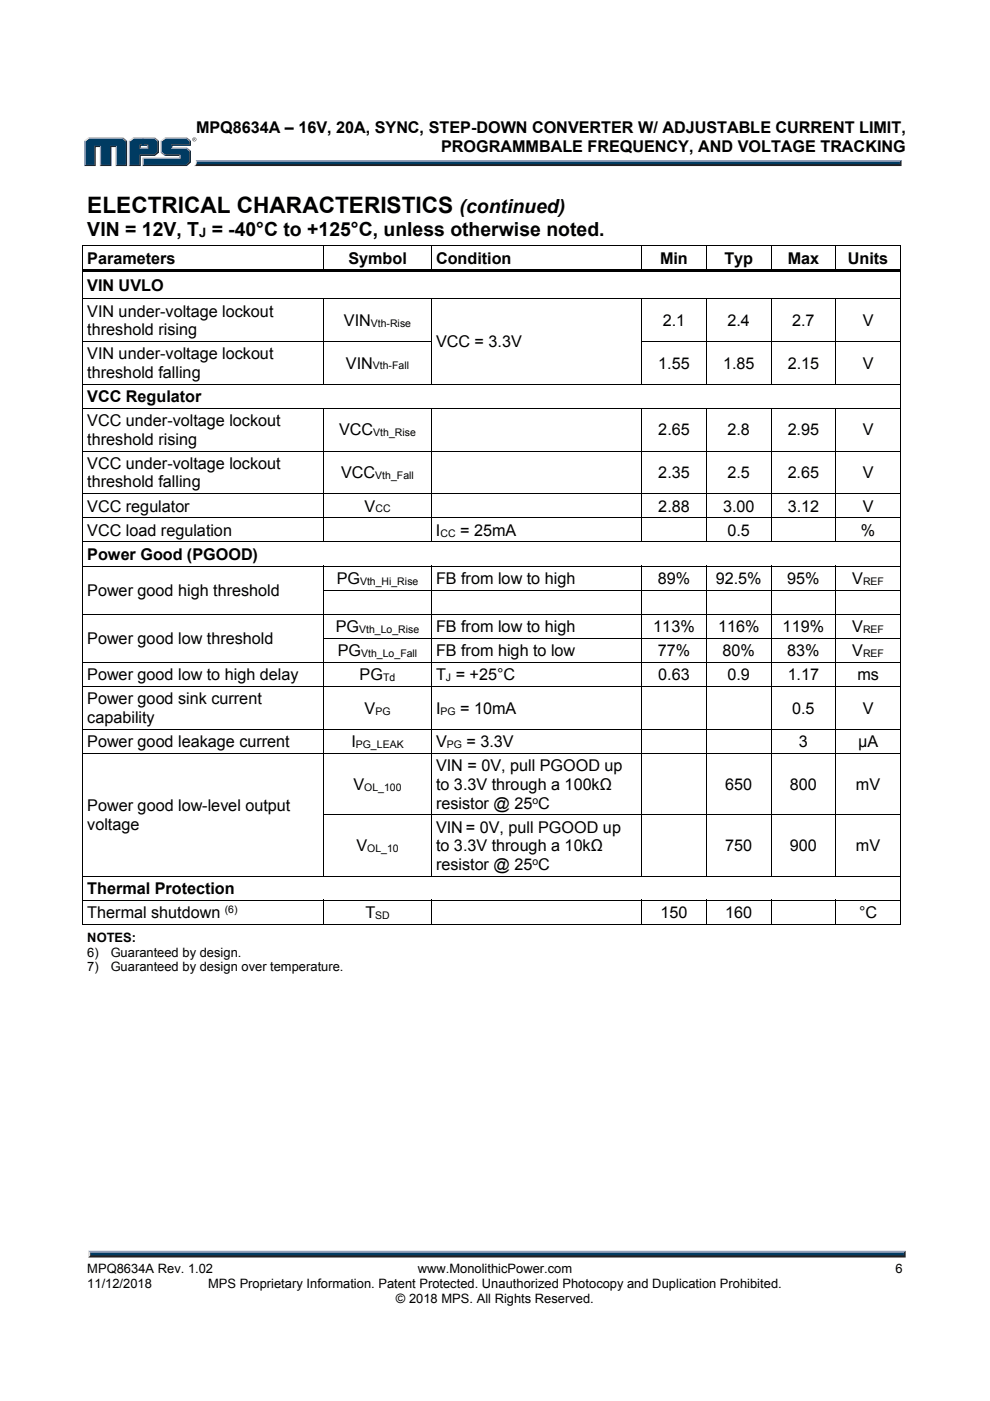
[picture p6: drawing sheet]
<svg xmlns="http://www.w3.org/2000/svg" width="210mm" height="297mm" viewBox="0 0 210 297" stroke-linecap="round" stroke-linejoin="round" font-family="sans-serif">
<path d="M19.1 265.9h172.6l.4 .7h-173.4z" fill="#231f20"/>
<path d="M18.7 265.2h173.4l-.4 .7h-172.6z" fill="#94a0b8"/>
<path d="M192.1 265.2v1.4l-.4-.4v-.6z" fill="#001039"/>
<path d="M19.1 265.6h172.6v.6h-172.6z" fill="#003b62"/>
<path d="M18.7 265.2l.4 .4v.6l-.4 .4z" fill="#dcdddf"/>
<path d="M41.5 33.9h149.7l-.4 .7h-149.1z" fill="#94a0b8"/>
<path d="M41.7 34.6h149.1l.4 .6h-150.1l.4-.2z" fill="#231f20"/>
<path d="M190.8 34.3l.4-.4v1.3l-.4-.4z" fill="#001039"/>
<path d="M41.7 34.3h149.1v.5h-149.2z" fill="#003b62"/>
<path d="M41.5 33.9l.2 .4-.1 .5-.5 .4 .4-.5z" fill="#dcdddf"/>
<path d="M29.6 31.5l.2-.2h1.4l.2 .2z" fill="#94a0b8"/>
<g fill="#003b62">
<path d="M18.1 30l.8-.6h7l.8 .6v4.9h-1.9v-4h-1.4v4h-2v-4h-1.4v4h-1.9z"/>
<path d="M27.6 30l.8-.6h2.1v1.3h-.9v.8h1.8v-.8h-1.2v-1.3h2.5l.7 .6v2.2l-.7 .6h-3.1v2.1h-2z"/>
<path d="M30.4 33.7h7.8v-.9h-3.1l-.8-.6v-2.2l.8-.6h4.3l.8 .6v.7h-3.9v.8h3.1l.8 .6v2.2l-.8 .6h-9z"/>
</g>
<path d="M34.9 29.3h4.7" fill="none" stroke="#94a0b8" stroke-width=".26"/>
<path d="M34.1 29.8l.8-.7 .2 .3-.8 .6z" fill="#dcdddf"/>
<path d="M34.2 29.8v2.6" fill="none" stroke="#94a0b8" stroke-width=".26"/>
<path d="M34.1 32.4l.2-.2 .8 .6-.2 .3z" fill="#547194"/>
<path d="M34.9 32.9h3.4" fill="none" stroke="#001039" stroke-width=".26"/>
<g fill="#94a0b8">
<path d="M30.2 33.4h7.8v-.3l.3-.3v.9h-7.8z"/>
<path d="M30.2 33.4l.3 .3v1.2l-.3 .3z"/>
</g>
<path d="M36.3 30.7h3.9v-.7l.3-.2v1.1h-3.9v.4l-.3 .2z" fill="#001039"/>
<path d="M36.3 31.4h3.3" fill="none" stroke="#94a0b8" stroke-width=".26"/>
<path d="M39.6 31.3l.9 .7-.3 .1-.8-.6z" fill="#547194"/>
<g fill="#001039">
<path d="M30.2 35.2l.3-.3h8.9l.8-.6v-2.2l.3-.1v2.4l-.9 .8z"/>
<path d="M29.6 32.8h3.1l.7-.6v-2.2l.3-.2v2.6l-.9 .7h-3v2.1h-2.5l.3-.3h2z"/>
</g>
<path d="M32.8 29.1l.9 .7-.3 .2-.7-.6z" fill="#547194"/>
<path d="M28.2 29.3h4.6" fill="none" stroke="#94a0b8" stroke-width=".26"/>
<path d="M27.3 29.8l.9-.7 .2 .3-.8 .6z" fill="#dcdddf"/>
<path d="M27.4 29.8v5.4" fill="none" stroke="#94a0b8" stroke-width=".26"/>
<path d="M31.2 30.9l.2-.2v.8l-.2-.2z" fill="#94a0b8"/>
<g fill="#001039">
<path d="M29.6 30.7h1.8l-.2 .2h-1.4v.4l-.2 .2z"/>
<path d="M26.7 30l.3-.2v5.4h-2.5l.3-.3h1.9z"/>
</g>
<path d="M26.1 29.1l.9 .7-.3 .2-.8-.6z" fill="#547194"/>
<path d="M18.7 29.3h7.4" fill="none" stroke="#94a0b8" stroke-width=".26"/>
<path d="M17.8 29.8l.9-.7 .2 .3-.8 .6z" fill="#dcdddf"/>
<path d="M18 29.8v5.4" fill="none" stroke="#94a0b8" stroke-width=".26"/>
<path d="M20 30.9h1.4l-.2 .3h-.9v4h-2.5l.3-.3h1.9z" fill="#001039"/>
<path d="M21.3 30.9v4.3" fill="none" stroke="#94a0b8" stroke-width=".26"/>
<path d="M23.4 30.9h1.4l-.3 .3h-.9v4h-2.4l.2-.3h2z" fill="#001039"/>
<path d="M24.6 30.9v4.3" fill="none" stroke="#94a0b8" stroke-width=".26"/>
<path d="M39.6 29.1l.9 .7-.3 .2-.8-.6z" fill="#547194"/>
<path d="M40.8 29.6a.45 .45 0 0 1 .9 0 .45 .45 0 0 1-.9 0zM40.9 29.5a.36 .36 0 0 0 .7 0 .36 .36 0 0 0-.7 0zM41.1 29.3l.3 .1v.4l-.2-.2-.1 .2zM41.1 29.4v.1h.2z" fill="#231f20"/>
<g fill="#000">
<path d="M17.5 52h.1v.7h-.1zM17.5 57.1h.1v1h-.1zM17.6 57.1h173.3v.6h-173.3zM68.6 52h.2v.7h-.2zM91.4 52h.2v.7h-.2zM136 52h.2v.7h-.2zM149.7 52h.2v.7h-.2zM163.5 52h.1v.7h-.1zM177.2 52h.2v.7h-.2zM190.9 52h.2v.7h-.2zM190.9 52h.2v.2h-.2zM190.9 57.1h.2v1h-.2z"/>
<path d="M17.5 63.3h.1v.6h-.1zM17.5 72.3h.1v.7h-.1zM68.6 63.3h.2v.6h-.2zM68.6 72.3h.2v.7h-.2zM91.4 63.3h.2v.6h-.2zM91.4 72.3h.2v.7h-.2zM136 63.3h.2v.6h-.2zM136 72.3h.2v.7h-.2zM149.7 63.3h.2v.6h-.2zM149.7 72.3h.2v.7h-.2zM163.5 63.3h.1v.6h-.1zM163.5 72.3h.1v.7h-.1z"/>
<path d="M177.2 63.3h.2v.6h-.2zM177.2 72.3h.2v.7h-.2zM190.9 63.3h.2v.6h-.2zM190.9 72.3h.2v.7h-.2zM17.5 81.4h.1v.7h-.1zM17.5 86.5h.1v.7h-.1zM17.5 95.5h.1v.7h-.1zM68.6 86.5h.2v.7h-.2zM68.6 95.5h.2v.7h-.2zM91.4 86.5h.2v.7h-.2zM91.4 95.5h.2v.7h-.2zM136 86.5h.2v.7h-.2z"/>
<path d="M136 95.5h.2v.7h-.2zM149.7 86.5h.2v.7h-.2zM149.7 95.5h.2v.7h-.2zM163.5 86.5h.1v.7h-.1zM163.5 95.5h.1v.7h-.1zM177.2 86.5h.2v.7h-.2zM177.2 95.5h.2v.7h-.2zM190.9 81.4h.2v.7h-.2zM190.9 86.5h.2v.7h-.2zM190.9 95.5h.2v.7h-.2zM17.5 104.6h.1v.7h-.1zM17.5 109.7h.1v.7h-.1z"/>
<path d="M17.5 114.8h.1v.7h-.1zM68.6 104.6h.2v.7h-.2zM68.6 109.7h.2v.7h-.2zM91.4 104.6h.2v.7h-.2zM91.4 109.7h.2v.7h-.2zM136 104.6h.2v.7h-.2zM136 109.7h.2v.7h-.2zM149.7 104.6h.2v.7h-.2zM149.7 109.7h.2v.7h-.2zM163.5 104.6h.1v.7h-.1zM163.5 109.7h.1v.7h-.1zM177.2 104.6h.2v.7h-.2z"/>
<path d="M177.2 109.7h.2v.7h-.2zM190.9 104.6h.2v.7h-.2zM190.9 109.7h.2v.7h-.2zM190.9 114.8h.2v.7h-.2zM17.5 120h.1v.6h-.1zM17.5 125.1h.1v.6h-.1zM17.5 130.2h.1v.7h-.1zM17.5 135.3h.1v.7h-.1zM68.6 120h.2v.6h-.2zM68.6 125.1h.2v.6h-.2zM68.6 130.2h.2v.7h-.2zM68.6 135.3h.2v.7h-.2z"/>
<path d="M91.4 120h.2v.6h-.2zM91.4 125.1h.2v.6h-.2zM91.4 130.2h.2v.7h-.2zM91.4 135.3h.2v.7h-.2zM136 120h.2v.6h-.2zM136 125.1h.2v.6h-.2zM136 130.2h.2v.7h-.2zM136 135.3h.2v.7h-.2zM149.7 120h.2v.6h-.2zM149.7 125.1h.2v.6h-.2zM149.7 130.2h.2v.7h-.2zM149.7 135.3h.2v.7h-.2z"/>
<path d="M163.5 120h.1v.6h-.1zM163.5 125.1h.1v.6h-.1zM163.5 130.2h.1v.7h-.1zM163.5 135.3h.1v.7h-.1zM177.2 120h.2v.6h-.2zM177.2 125.1h.2v.6h-.2zM177.2 130.2h.2v.7h-.2zM177.2 135.3h.2v.7h-.2zM190.9 120h.2v.6h-.2zM190.9 125.1h.2v.6h-.2zM190.9 130.2h.2v.7h-.2zM190.9 135.3h.2v.7h-.2z"/>
<path d="M17.5 140.4h.1v.7h-.1zM17.5 145.5h.1v.7h-.1zM17.5 154.5h.1v.7h-.1zM68.6 140.4h.2v.7h-.2zM68.6 145.5h.2v.7h-.2zM68.6 154.5h.2v.7h-.2zM91.4 140.4h.2v.7h-.2zM91.4 145.5h.2v.7h-.2zM91.4 154.5h.2v.7h-.2zM136 140.4h.2v.7h-.2zM136 145.5h.2v.7h-.2zM136 154.5h.2v.7h-.2z"/>
<path d="M149.7 140.4h.2v.7h-.2zM149.7 145.5h.2v.7h-.2zM149.7 154.5h.2v.7h-.2zM163.5 140.4h.1v.7h-.1zM163.5 145.5h.1v.7h-.1zM163.5 154.5h.1v.7h-.1zM177.2 140.4h.2v.7h-.2zM177.2 145.5h.2v.7h-.2zM177.2 154.5h.2v.7h-.2zM190.9 140.4h.2v.7h-.2zM190.9 145.5h.2v.7h-.2zM190.9 154.5h.2v.7h-.2z"/>
<path d="M17.5 159.7h.1v.7h-.1zM17.5 172.7h.1v.6h-.1zM68.6 159.7h.2v.7h-.2zM68.6 172.7h.2v.6h-.2zM91.4 159.7h.2v.7h-.2zM91.4 172.7h.2v.6h-.2zM136 159.7h.2v.7h-.2zM136 172.7h.2v.6h-.2zM149.7 159.7h.2v.7h-.2zM149.7 172.7h.2v.6h-.2zM163.5 159.7h.1v.7h-.1zM163.5 172.7h.1v.6h-.1z"/>
<path d="M177.2 159.7h.2v.7h-.2zM177.2 172.7h.2v.6h-.2zM190.9 159.7h.2v.7h-.2zM190.9 172.7h.2v.6h-.2zM17.5 185.7h.1v.7h-.1zM17.5 190.8h.1v.7h-.1zM68.6 190.8h.2v.7h-.2zM91.4 190.8h.2v.7h-.2zM136 190.8h.2v.7h-.2zM149.7 190.8h.2v.7h-.2zM163.5 190.8h.1v.7h-.1zM177.2 190.8h.2v.7h-.2z"/>
<path d="M190.9 185.7h.2v.7h-.2zM190.9 190.8h.2v.7h-.2zM190.9 195.9h.2v.2h-.2z"/>
</g>
<g fill="none" stroke="#000" stroke-width=".21">
<path d="M17.5 52.1h51.1M17.5 52.7v4.4M17.5 58.1v5.2M68.7 52.7v4.4M68.8 52.1h22.6M91.5 52.7v4.4M91.6 52.1h44.4M136.1 52.7v4.4M136.2 52.1h13.5M149.8 52.7v4.4M149.9 52.1h13.6M163.5 52.7v4.4"/>
<path d="M163.6 52.1h13.6M177.3 52.7v4.4M177.4 52.1h13.5M191 52.7v4.4M191 58.1v5.2M17.5 63.9v8.4M17.5 73v8.4M17.6 63.4h51M17.6 72.4h51M68.7 63.9v8.4M68.7 73v8.4M68.8 63.4h22.6"/>
<path d="M68.8 72.4h22.6M91.5 63.9v8.4M91.5 73v8.4M91.6 63.4h44.4M136.1 63.9v8.4M136.1 73v8.4M136.2 63.4h13.5M136.2 72.4h13.5M149.8 63.9v8.4M149.8 73v8.4M149.9 63.4h13.6M149.9 72.4h13.6"/>
<path d="M163.5 63.9v8.4M163.5 73v8.4M163.6 63.4h13.6M163.6 72.4h13.6M177.3 63.9v8.4M177.3 73v8.4M177.4 63.4h13.5M177.4 72.4h13.5M191 63.9v8.4M191 73v8.4M17.5 82.1v4.4M17.5 87.2v8.3"/>
<path d="M17.5 96.2v8.4M17.6 81.5h173.3M17.6 86.6h51M17.6 95.6h51M68.7 87.2v8.3M68.7 96.2v8.4M68.8 86.6h22.6M68.8 95.6h22.6M91.5 87.2v8.3M91.5 96.2v8.4M91.6 86.6h44.4M91.6 95.6h44.4"/>
<path d="M136.1 87.2v8.3M136.1 96.2v8.4M136.2 86.6h13.5M136.2 95.6h13.5M149.8 87.2v8.3M149.8 96.2v8.4M149.9 86.6h13.6M149.9 95.6h13.6M163.5 87.2v8.3M163.5 96.2v8.4M163.6 86.6h13.6M163.6 95.6h13.6"/>
<path d="M177.3 87.2v8.3M177.3 96.2v8.4M177.4 86.6h13.5M177.4 95.6h13.5M191 82.1v4.4M191 87.2v8.3M191 96.2v8.4M17.5 105.3v4.4M17.5 110.4v4.4M17.5 115.5v4.5M17.6 104.7h51M17.6 109.8h51"/>
<path d="M17.6 114.9h173.3M68.7 105.3v4.4M68.7 110.4v4.4M68.8 104.7h22.6M68.8 109.8h22.6M91.5 105.3v4.4M91.5 110.4v4.4M91.6 104.7h44.4M91.6 109.8h44.4M136.1 105.3v4.4M136.1 110.4v4.4M136.2 104.7h13.5"/>
<path d="M136.2 109.8h13.5M149.8 105.3v4.4M149.8 110.4v4.4M149.9 104.7h13.6M149.9 109.8h13.6M163.5 105.3v4.4M163.5 110.4v4.4M163.6 104.7h13.6M163.6 109.8h13.6M177.3 105.3v4.4M177.3 110.4v4.4M177.4 104.7h13.5"/>
<path d="M177.4 109.8h13.5M191 105.3v4.4M191 110.4v4.4M191 115.5v4.5M17.5 120.6v4.5M17.5 125.7v4.5M17.5 130.9v4.4M17.5 136v4.4M17.6 120h51M17.6 130.3h51M68.7 120.6v4.5M68.7 125.7v4.5"/>
<path d="M68.7 130.9v4.4M68.7 136v4.4M68.8 120h22.6M68.8 125.1h22.6M68.8 130.3h22.6M68.8 135.4h22.6M91.5 120.6v4.5M91.5 125.7v4.5M91.5 130.9v4.4M91.5 136v4.4M91.6 120h44.4M91.6 125.1h44.4"/>
<path d="M91.6 130.3h44.4M91.6 135.4h44.4M136.1 120.6v4.5M136.1 125.7v4.5M136.1 130.9v4.4M136.1 136v4.4M136.2 120h13.5M136.2 125.1h13.5M136.2 130.3h13.5M136.2 135.4h13.5M149.8 120.6v4.5M149.8 125.7v4.5"/>
<path d="M149.8 130.9v4.4M149.8 136v4.4M149.9 120h13.6M149.9 125.1h13.6M149.9 130.3h13.6M149.9 135.4h13.6M163.5 120.6v4.5M163.5 125.7v4.5M163.5 130.9v4.4M163.5 136v4.4M163.6 120h13.6M163.6 125.1h13.6"/>
<path d="M163.6 130.3h13.6M163.6 135.4h13.6M177.3 120.6v4.5M177.3 125.7v4.5M177.3 130.9v4.4M177.3 136v4.4M177.4 120h13.5M177.4 125.1h13.5M177.4 130.3h13.5M177.4 135.4h13.5M191 120.6v4.5M191 125.7v4.5"/>
<path d="M191 130.9v4.4M191 136v4.4M17.5 141.1v4.4M17.5 146.2v8.3M17.5 155.2v4.5M17.6 140.5h51M17.6 145.6h51M17.6 154.6h51M17.6 159.8h51M68.7 141.1v4.4M68.7 146.2v8.3M68.7 155.2v4.5"/>
<path d="M68.8 140.5h22.6M68.8 145.6h22.6M68.8 154.6h22.6M68.8 159.8h22.6M91.5 141.1v4.4M91.5 146.2v8.3M91.5 155.2v4.5M91.6 140.5h44.4M91.6 145.6h44.4M91.6 154.6h44.4M91.6 159.8h44.4M136.1 141.1v4.4"/>
<path d="M136.1 146.2v8.3M136.1 155.2v4.5M136.2 140.5h13.5M136.2 145.6h13.5M136.2 154.6h13.5M136.2 159.8h13.5M149.8 141.1v4.4M149.8 146.2v8.3M149.8 155.2v4.5M149.9 140.5h13.6M149.9 145.6h13.6M149.9 154.6h13.6"/>
<path d="M149.9 159.8h13.6M163.5 141.1v4.4M163.5 146.2v8.3M163.5 155.2v4.5M163.6 140.5h13.6M163.6 145.6h13.6M163.6 154.6h13.6M163.6 159.8h13.6M177.3 141.1v4.4M177.3 146.2v8.3M177.3 155.2v4.5M177.4 140.5h13.5"/>
<path d="M177.4 145.6h13.5M177.4 154.6h13.5M177.4 159.8h13.5M191 141.1v4.4M191 146.2v8.3M191 155.2v4.5M17.5 160.4v12.3M17.5 173.3v12.4M68.7 160.4v12.3M68.7 173.3v12.4M68.8 172.7h22.6M91.5 160.4v12.3"/>
<path d="M91.5 173.3v12.4M91.6 172.7h44.4M136.1 160.4v12.3M136.1 173.3v12.4M136.2 172.7h13.5M149.8 160.4v12.3M149.8 173.3v12.4M149.9 172.7h13.6M163.5 160.4v12.3M163.5 173.3v12.4M163.6 172.7h13.6M177.3 160.4v12.3"/>
<path d="M177.3 173.3v12.4M177.4 172.7h13.5M191 160.4v12.3M191 173.3v12.4M17.5 196h51.1M17.5 186.4v4.4M17.5 191.5v4.6M17.6 185.8h173.3M17.6 190.9h51M68.7 191.5v4.6M68.8 190.9h22.6M68.8 196h22.6"/>
<path d="M91.5 191.5v4.6M91.6 190.9h44.4M91.6 196h44.4M136.1 191.5v4.6M136.2 190.9h13.5M136.2 196h13.5M149.8 191.5v4.6M149.9 190.9h13.6M149.9 196h13.6M163.5 191.5v4.6M163.6 190.9h13.6M163.6 196h13.6"/>
<path d="M177.3 191.5v4.6M177.4 190.9h13.5M177.4 196h13.5M191 186.4v4.4M191 191.5v4.6"/>
</g>
<text font-size="4.8" x="18.5" y="45.2">ELECTRICAL CHARACTERISTICS</text>
<g font-size="4.1">
<text x="97.5" y="45.2">(continued)</text>
<text x="18.5" y="50.1">VIN = 12V, T = -40°C to +125°C, unless otherwise noted.</text>
</g>
<g font-size="3.4">
<text x="41.6" y="28.2">MPQ8634A – 16V, 20A, SYNC, STEP-DOWN CONVERTER W/ ADJUSTABLE CURRENT LIMIT,</text>
<text x="93.6" y="32.1">PROGRAMMBALE FREQUENCY, AND VOLTAGE TRACKING</text>
<text x="18.5" y="55.9">Parameters</text>
<text x="73.9" y="55.9">Symbol</text>
<text x="92.5" y="55.9">Condition</text>
<text x="140" y="55.9">Min</text>
<text x="153.6" y="55.9">Typ</text>
<text x="167.1" y="55.9">Max</text>
<text x="179.8" y="55.9">Units</text>
<text x="18.5" y="61.7">VIN UVLO</text>
<text x="18.5" y="67.1">VIN under-voltage lockout</text>
<text x="18.5" y="71.1">threshold rising</text>
<text x="73" y="69.1">VIN</text>
<text x="140.6" y="69.1">2.1</text>
<text x="154.3" y="69.1">2.4</text>
<text x="168" y="69.1">2.7</text>
<text x="183" y="69.1">V</text>
<text x="18.5" y="76.2">VIN under-voltage lockout</text>
<text x="92.5" y="73.6">VCC = 3.3V</text>
<text x="18.5" y="80.1">threshold falling</text>
<text x="73.4" y="78.1">VIN</text>
<text x="139.6" y="78.1">1.55</text>
<text x="153.4" y="78.1">1.85</text>
<text x="167.1" y="78.1">2.15</text>
<text x="183" y="78.1">V</text>
<text x="18.5" y="85.3">VCC Regulator</text>
<text x="18.5" y="90.4">VCC under-voltage lockout</text>
<text x="18.5" y="94.3">threshold rising</text>
<text x="71.9" y="92.3">VCC</text>
<text x="139.6" y="92.3">2.65</text>
<text x="154.3" y="92.3">2.8</text>
<text x="167.1" y="92.3">2.95</text>
<text x="183" y="92.3">V</text>
<text x="18.5" y="99.4">VCC under-voltage lockout</text>
<text x="72.4" y="101.4">VCC</text>
<text x="139.6" y="101.4">2.35</text>
<text x="154.3" y="101.4">2.5</text>
<text x="167.1" y="101.4">2.65</text>
<text x="183" y="101.4">V</text>
<text x="18.5" y="103.4">threshold falling</text>
<text x="18.5" y="108.5">VCC regulator</text>
<text x="18.5" y="113.6">VCC load regulation</text>
<text x="77.3" y="108.5">V</text>
<text x="92.5" y="113.6">I</text>
<text x="97.6" y="113.6">= 25mA</text>
<text x="139.6" y="108.5">2.88</text>
<text x="153.4" y="108.5">3.00</text>
<text x="154.3" y="113.6">0.5</text>
<text x="167.1" y="108.5">3.12</text>
<text x="182.6" y="113.6">%</text>
<text x="183" y="108.5">V</text>
<text x="18.5" y="118.7">Power Good (PGOOD)</text>
<text x="71.4" y="123.8">PG</text>
<text x="92.5" y="123.8">FB from low to high</text>
<text x="139.5" y="123.8">89%</text>
<text x="151.8" y="123.8">92.5%</text>
<text x="167" y="123.8">95%</text>
<text x="180.8" y="123.8">V</text>
<text x="18.5" y="126.4">Power good high threshold</text>
<text x="18.5" y="136.6">Power good low threshold</text>
<text x="71.2" y="134">PG</text>
<text x="92.5" y="134">FB from low to high</text>
<text x="138.6" y="134">113%</text>
<text x="152.3" y="134">116%</text>
<text x="166" y="134">119%</text>
<text x="180.8" y="134">V</text>
<text x="71.6" y="139.1">PG</text>
<text x="92.5" y="139.1">FB from high to low</text>
<text x="139.5" y="139.1">77%</text>
<text x="153.2" y="139.1">80%</text>
<text x="166.9" y="139.1">83%</text>
<text x="180.7" y="139.1">V</text>
<text x="18.5" y="144.3">Power good low to high delay</text>
<text x="18.5" y="149.4">Power good sink current</text>
<text x="76.3" y="144.3">PG</text>
<text x="92.5" y="144.3">T = +25°C</text>
<text x="139.6" y="144.3">0.63</text>
<text x="154.3" y="144.3">0.9</text>
<text x="167.1" y="144.3">1.17</text>
<text x="181.8" y="144.3">ms</text>
<text x="18.5" y="153.3">capability</text>
<text x="77.3" y="151.3">V</text>
<text x="92.5" y="151.3">I</text>
<text x="97.6" y="151.3">= 10mA</text>
<text x="168" y="151.3">0.5</text>
<text x="183" y="151.3">V</text>
<text x="18.5" y="158.4">Power good leakage current</text>
<text x="74.5" y="158.4">I</text>
<text x="92.5" y="158.4">V</text>
<text x="98.9" y="158.4">= 3.3V</text>
<text x="169.4" y="158.4">3</text>
<text x="182" y="158.4">µA</text>
<text x="75" y="167.5">V</text>
<text x="92.5" y="163.5">VIN = 0V, pull PGOOD up</text>
<text x="92.5" y="167.5">to 3.3V through a 100kΩ</text>
<text x="153.8" y="167.5">650</text>
<text x="167.5" y="167.5">800</text>
<text x="181.5" y="167.5">mV</text>
<text x="18.5" y="172">Power good low-level output</text>
<text x="92.5" y="171.4">resistor @ 25 C</text>
<text x="18.5" y="176">voltage</text>
<text x="92.5" y="176.5">VIN = 0V, pull PGOOD up</text>
<text x="75.6" y="180.5">V</text>
<text x="92.5" y="180.5">to 3.3V through a 10kΩ</text>
<text x="92.5" y="184.4">resistor @ 25 C</text>
<text x="153.8" y="180.5">750</text>
<text x="167.5" y="180.5">900</text>
<text x="181.5" y="180.5">mV</text>
<text x="18.5" y="189.6">Thermal Protection</text>
<text x="18.5" y="194.6">Thermal shutdown</text>
<text x="77.5" y="194.6">T</text>
<text x="140.1" y="194.6">150</text>
<text x="153.8" y="194.6">160</text>
<text x="182.2" y="194.6">°C</text>
</g>
<g font-size="2.7">
<text x="42.2" y="50.3">J</text>
<text x="18.5" y="199.6">NOTES:</text>
<text x="18.5" y="202.8">6)</text>
<text x="23.5" y="202.8">Guaranteed by design.</text>
<text x="18.5" y="206">7)</text>
<text x="23.5" y="206">Guaranteed by design over temperature.</text>
<text x="18.5" y="270">MPQ8634A Rev. 1.02</text>
<text x="18.5" y="273.2">11/12/2018</text>
<text x="44.1" y="273.2">MPS Proprietary Information. Patent Protected. Unauthorized Photocopy and Duplication Prohibited.</text>
<text x="88.6" y="270">www.MonolithicPower.com</text>
<text x="189.9" y="270">6</text>
<text x="84" y="276.3">© 2018 MPS. All Rights Reserved.</text>
</g>
<g font-size="2.2">
<text x="78.7" y="69.3">Vth-Rise</text>
<text x="79.1" y="78.3">Vth-Fall</text>
<text x="79.2" y="92.5">Vth_Rise</text>
<text x="79.6" y="101.5">Vth_Fall</text>
<text x="79.6" y="108.6">CC</text>
<text x="93.4" y="113.7">CC</text>
<text x="76.4" y="124">Vth_Hi_Rise</text>
<text x="183" y="124">REF</text>
<text x="76.2" y="134.2">Vth_Lo_Rise</text>
<text x="183" y="134.2">REF</text>
<text x="76.6" y="139.3">Vth_Lo_Fall</text>
<text x="183" y="139.3">REF</text>
<text x="81.3" y="144.4">Td</text>
<text x="94.6" y="144.4">J</text>
<text x="79.6" y="151.5">PG</text>
<text x="93.4" y="151.5">PG</text>
<text x="75.5" y="158.6">PG_LEAK</text>
<text x="94.8" y="158.6">PG</text>
<text x="77.3" y="167.6">OL_100</text>
<text x="112.9" y="170.4">o</text>
<text x="77.9" y="180.7">OL_10</text>
<text x="112.9" y="183.4">o</text>
<text x="47.7" y="193.6">(6)</text>
<text x="79.6" y="194.8">SD</text>
</g>
</svg>
